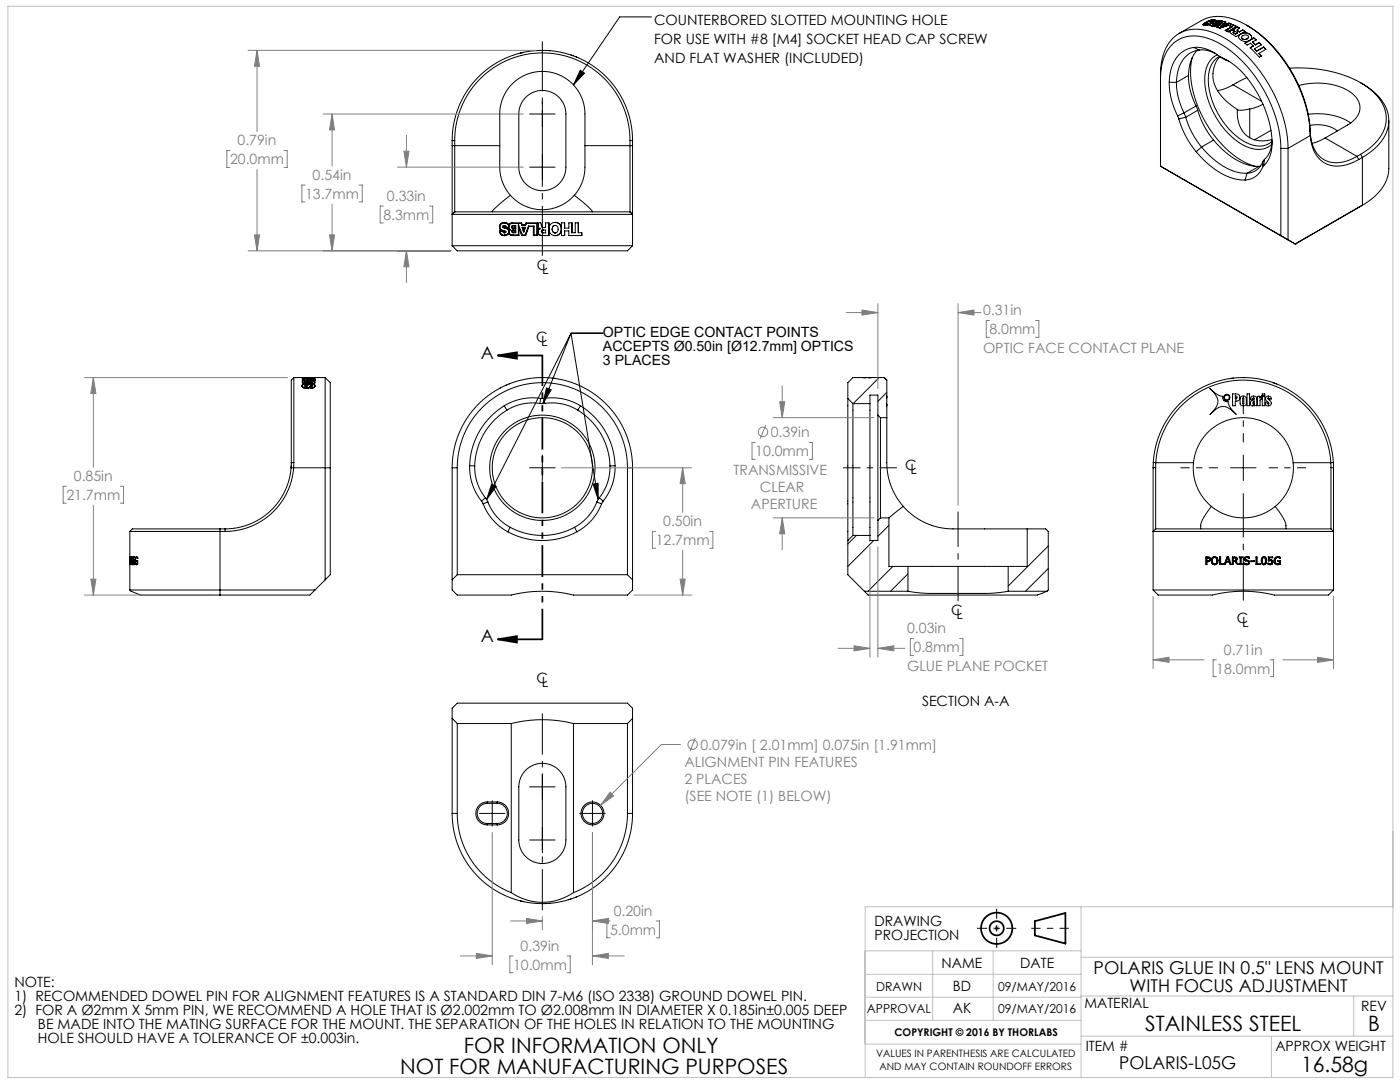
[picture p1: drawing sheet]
<svg xmlns="http://www.w3.org/2000/svg" width="279mm" height="216mm" viewBox="0 0 279 216" stroke-linecap="round" stroke-linejoin="round" font-family="sans-serif">
<g fill="none" stroke="#000" stroke-width=".35">
<path d="M99.4 70.9h8.8M99.4 70.9l3.8-.6v1.3zM99.4 127.6h8.8M99.4 127.6l3.8-.7v1.3zM206.5 183.8l6.1-1.6v6.1l-6.1-1.7z"/>
<circle cx="198.9" cy="185.2" r="1.41"/>
<circle cx="198.9" cy="185.2" r="3.1"/>
</g>
<g fill="none" stroke="#808080" stroke-width=".2">
<path d="M49.5 10h57.5M51.3 10l.5 3.2h-1zM51.3 10v16.3M45.9 30h-.6v3.4h.6M51.3 33.8v16.2M56.7 30h.6v3.4h-.6M60.9 36.9h-.7v3.4h.7M64.5 22.7h39.9M66.3 22.7v10.4M66.3 22.7l.5 3.2h-1zM71.7 36.9h.6v3.4h-.6M79.3 33.4h25.1"/>
<path d="M80.6 30.2h1l-.5 3.2zM81.1 27v6.4M49.5 50h40.5M50.8 46.9h1l-.5 3.1zM65.8 46.9h1l-.5 3.1zM66.3 40.7v9.3M76.5 41.1h-.6v3.4h.6M81.1 50l.5 3.2h-1zM81.1 50v6.4M85.7 41.1h.7v3.4h-.7M16.9 75.3h40.5M18.6 75.3l.5 3.2h-1z"/>
<path d="M18.6 75.3v17.9M156.1 77v6.3M168.9 62.4h6.3M172 61.9l3.2 .5-3.2 .5zM175.2 60.6v17M191.2 62.4l3.2-.5v1zM191.2 60.6v40.2M191.2 62.4h4.6M197.5 64h-.7v3.3h.7M206.7 64h.6v3.3h-.6M13.3 97h-.7v3.4h.7M24 97h.7v3.4h-.7"/>
<path d="M112 93.3h26M136.2 93.3l.5 3.2h-1zM136.2 93.3v8.9M150.7 88.3h-.6v3.4h.6M152.8 84.8l-1.1 2.7M154.3 83.3h20.1M155.6 80.2h1l-.5 3.1zM161.5 88.3h.6v3.4h-.6M16.9 118.7h25.7M18.1 115.6h1l-.5 3.1zM18.6 100.8v17.9M126.5 118.7h11.5"/>
<path d="M130.9 106h-.7v3.4h.7M135.7 115.6h1l-.5 3.1zM136.2 109.8v8.9M141.6 106h.7v3.4h-.7M154.3 103.3h20.1M156.1 103.3v6.4M156.1 103.3l.5 3.2h-1zM173.6 109.1v22M175.2 109.1v22M230.1 119v14.4M266.1 119v14.4M167.3 129.4h6.3"/>
<path d="M170.4 128.9l3.2 .5-3.2 .5zM175.2 129.4h5.4M175.2 129.4l3.2-.5v1zM182.3 127.4h-.6v3.4h.6M191.5 127.4h.7v3.4h-.7M230.1 131.7l3.2-.5v1zM230.1 131.7h10.2M242.7 131.7h-.6v3.3h.6M253.5 131.7h.7v3.3h-.7M256 131.7h10.1M263 131.2l3.1 .5-3.1 .5zM121.7 158.1l.8 .7-2.6 1.9z"/>
<path d="M135.8 148.6h-3.8l-12.1 12.1M138.8 147.2l-1.1 2.7M98.2 166.1v26.4M118.2 166.1v26.4M91.9 190.7h6.3M95.1 190.2l3.1 .5-3.1 .5zM101.9 183.8h6.3M102.4 190.7h-.6v3.4h.6M105.1 183.3l3.1 .5-3.1 .5zM108.2 182.9v2.6M113.2 190.7h.6v3.4h-.6M118.2 190.7h6.4"/>
<path d="M118.2 183.8h1.1M118.2 190.7l3.2-.5v1zM118.2 183.8l3.2-.5v1zM121.8 183.8h-.7v3.3h.7M131 183.8h.6v3.3h-.6M198.4 185.2h1M198.6 184.9l.7 .7M198.9 184.7v1M199.3 184.9l-.7 .7"/>
<circle cx="152.3" cy="86.2" r=".94"/>
<circle cx="138.2" cy="148.6" r=".94"/>
</g>
<path d="M243 93.3h-7.4M248.1 88.3v-7.5M253.2 93.3h7.5M205.8 185.2h7.5" fill="none" stroke="#000" stroke-width=".2" stroke-dasharray="15.2 1.3 1.3 1.3" stroke-dashoffset="13.4" stroke-linecap="butt"/>
<path d="M195 185.2h7.8M198.9 181.3v7.8" fill="none" stroke="#000" stroke-width=".2" stroke-dasharray="15.2 1.3 1.3 1.3" stroke-dashoffset="13.2" stroke-linecap="butt"/>
<g fill="none" stroke="#c0c0c0" stroke-width=".2">
<path d="M1.6 1.3h276.4v213.7h-276.4zM172.7 189.7h43M172.7 199h43M172.7 194.4h43M186.1 189.7v13.9M198.2 189.7v13.9M215.7 198.7h62.3M215.7 180.9v34.1M215.7 191h62.3M270.2 198.7v8.1M278 180.9h-105.3v34.1M172.7 203.6h43"/>
<path d="M172.7 208.3h43M215.7 206.8h62.3M253.7 206.8v8.2"/>
</g>
<g fill="none" stroke="#000" stroke-width=".2">
<path d="M104.5 10.5l-.7 .1M105 19.3a4.7 4.7 0 0 1 5.1-.9 4.7 4.7 0 0 1 2.8 4.3v10.7a4.7 4.7 0 0 1-4.7 4.6 4.7 4.7 0 0 1-4.7-4.6l.1-11.2 .4-1.6zM109.6 10.1h.1M113.9 11l.5 .1M115 11.4l.3 .1M115.8 14l.8 .6-2.2 2.3zM130 3.4h-6.3l-9.3 13.5M231.6 15.7a8.6 8.6 0 0 1 3.4-7.7 8.3 8.3 0 0 1 8.4 .7 26.5 26.5 0 0 1 12.2 20.9M233.4 16.4v1.4l.3 1.9 1.3 3.4M233.4 16.4h1.4M234.8 16.4l.1 1.8 .3 1.4 1.1 2.9M235.3 6.7l4.5-2.6a8.6 8.6 0 0 1 8.2 .5 27.7 27.7 0 0 1 12.5 16.2l.6 2.5 .4 2.9"/>
<path d="M237.2 15.1v1.3l.4 1.9 1.1 2.8M237.2 15.1l-2.4 1.3M237.9 11.5a18.7 18.7 0 0 0 3.2 13.7 17.8 17.8 0 0 0 9.3 8M238.2 9.5a8.7 8.7 0 0 1 5.6 2M238.2 9.5a5.8 5.8 0 0 0-4.7 5.5l-.1 1.4M238.2 9.5l1.1 .5M238.9 10.1a7.5 7.5 0 0 0-1.7 5M239.3 10a5.7 5.7 0 0 1 3.3 .7M239.3 10a5.4 5.4 0 0 0-4.4 5.1l-.1 1.3M240.2 4.9h.1M240.2 4.9l.3 .1M240.4 4.6l-.3 .3 .5 .1 .8-.1"/>
<path d="M240.4 4.6h.1M240.4 4.6l-.3 .4M240.5 5h.1M240.8 4.7h-.4l-.2 .2 .3 .1M240.8 4.7h.1M240.8 4.7l-.1 .1M240.8 4.5l.1 .1M240.9 4.7h.1M240.9 4.6l.3 .1-.5 .1 .1-.1M240.9 4.6h.1M240.9 4.3l-.2 .2 .2 .1h-.5M240.9 4.3h.1"/>
<path d="M240.9 4.6l.3 .1M241 4.3l-.3 .3M241.1 4.7h-.2M241.1 4.7h.1M241.4 4.9h.1M241.4 4.9l-.1 .1M241.4 4.3l.4 .2-.2 .2M241.4 4.3h.1M241.4 4.3v.1M241.4 5l.4 .1M241.5 4.3h.1M241.5 4.3l.2 .1"/>
<path d="M241.5 4.3h.3l-.1 .1M241.6 4.7v.1M241.6 4.8l-1.1 .2M241.7 4.4h.1M241.7 4.4h.4M241.7 4.7h.1M241.7 5.1l.8 .2M241.7 5.1h.1M241.8 5.1l.7 .2M241.8 4.6l-.2 .2M241.8 4.4l.1 .1-.2 .2M241.8 4.4h.1"/>
<path d="M241.8 4.4l.1 .1M241.8 4.2h.2l-.2 .1M241.8 4.2l-.4 .1M241.8 4.2h.1M241.8 4.2h.2M241.8 4.3h.1M241.8 4.3l-.1 .1M241.8 4.3l.4 .1M241.8 4.3l.4 .1-.1 .2-.6 .3 .2 .2M242 4.6l-.3 .1M242.1 4.8h.1M242.1 4.8l-.1 .1"/>
<path d="M242.1 4.6h.1M242.1 4.4h.1M242.1 4.4l-.1 .2M242.1 4.8l.1 .1M242.2 4.9h.2M242.2 4.9h.1M242.2 3.9l.3 .1 .1 .2M242.2 3.9l-1.3 .4M242.2 3.9v.1M242.2 4l-1.2 .3M242.2 4l.4 .1M242.4 4.9h.1"/>
<path d="M242.4 4.7l.4 .1-.4 .2-.4-.1 .1-.1M242.4 4.7l-.3 .1M242.4 4.7h.1M242.5 4.7l-.4 .1M242.5 4.7l.3 .1M242.5 5.3l1.5-.9-1 1M242.5 5.3h.1M242.5 4.1l-.1 .2M242.6 4.2h.1M242.6 4.4h.1M242.6 4.4l-.1 .1M242.6 4.5l.1 .1"/>
<path d="M242.6 4.8l-.3-.1-.1 .2M242.6 4.8l-.2 .1M242.7 4.5l.3 .1M242.7 4.5v.1M242.7 4.6h.3M243 10.9a5 5 0 0 0-2.6 5 16.2 16.2 0 0 0 8.2 13.3 4.5 4.5 0 0 0 5.2-.4M243 5.4l.5 .2M243 5.4h.1M243 4.3l.4 .1M243 4.3l-.4 .1M243 4.3h.1M243.1 4.3l-.5 .1"/>
<path d="M243.1 4.3l.3 .1M243.3 4.4h-.5l-.1 .1M243.3 4.4l-.3 .2M243.3 4.4h.1M243.3 4.1l1.3 .3-.1 .2M243.3 4.1l-.7 .1M243.3 4.1h.1M243.4 4.1l-.8 .1M243.4 4.1l1.2 .3M243.4 11.3a5.2 5.2 0 0 0-2.2 5.3 15.4 15.4 0 0 0 7.8 12 4.2 4.2 0 0 0 4.9-.4M243.4 4.4l-.4 .3-.5-.1 .1-.2M243.5 11.3a5.8 5.8 0 0 0 .5 8.1l1.1 1.1 1.8 1.3"/>
<path d="M243.6 4.7l-1.1 .6-1.1-.2v-.2M243.6 4.7l-.7 .7 .5 .2 1.8-.5 .6 .2M243.6 4.7h.1M243.6 4.7l-.7 .8M243.6 11.4l1.1 .6M243.6 5.2l.5-.4 .5 .1zM243.8 5.1v.1M243.8 11.5a16.7 16.7 0 0 1 7.8 8.4 17.6 17.6 0 0 1 2.1 10.5 5 5 0 0 1-1.5 2.7M243.8 11.5l.9 .5M243.9 4.4l-1.4 .9M244.1 4.8h.1M244.1 4.8l.4 .2"/>
<path d="M244.4 5l-.3-.1-.3 .2M244.4 5l-.6 .2M244.4 5l-.6 .1M244.5 4.6l.4 .1M244.5 4.6h.1M244.5 4.6l.4 .2M244.5 4.4l-1.4-.3-.7 .2 .1-.1a1.18 1.18 0 0 0-1.4 0l-.3 .3 .1 .1M244.5 4.4l-.2 .2 .5 .2 .4-.1 1.5 .6M244.5 4.4v.1M244.7 12l.7 .3M244.7 6.1l.4 .2M244.7 6.1h.1"/>
<path d="M244.9 4.7v.1M245.1 6.3h.1M245.2 5l.7 .4M245.2 5l.7 .3M245.2 5l-1.7 .6M245.3 4.6l1.6 .7M245.3 4.6l-.4 .1M245.3 4.6h.1M245.3 4.6l1.6 .8M245.3 4.6l-.4 .2M245.6 6.1h.1M245.6 6.1l-.2 .3"/>
<path d="M245.8 5.3l-1.3 .8 .6 .3 1.7-1M245.8 5.3v.1M245.9 5.3l-1.2 .8M246.1 16.9l-1.7 .8-1.4 .4M246.1 16.9l5.7 3.3M246.1 6.4h.1M246.1 6.4l.1 .2M246.2 6.6l.4 .2M246.2 6.6h.1M246.4 6l-.8 .1M246.4 6h.1M246.6 5.6l-.3 .2 .1 .2"/>
<path d="M246.6 5.6h.1M246.6 5.6l-.3 .3M246.6 6.8h.1M246.7 5.3v.1M246.7 5.4l-1.6 .9M246.8 5.4l-.2 .2M246.8 5.4h.1M246.9 6l.1 .2M246.9 5.3l.4 .3M246.9 5.3v.1M246.9 5.4l.4 .2M247 6.6a.57 .57 0 0 0-.9-.2l.1 .2"/>
<path d="M247 6.6l-.4 .2M247 6.1l.4 .2M247 6.2l.4 .2M247 6.1v.1M247.3 5.6l-.4 .3 .1 .2M247.4 6.3v.1M247.6 6.8h.1M247.6 6.8l-.4 .5M247.6 6.8a.66 .66 0 0 0-.4 .7 .66 .66 0 0 0 .6 .6 1.65 1.65 0 0 0 1.6 0M247.6 6.8a1.7 1.7 0 0 1 1.8 .1M247.6 6.8a1.69 1.69 0 0 1 1.8 .1M247.8 7.4v.1"/>
<path d="M247.8 7.5l.1 .2M247.9 7.7l.5 .2 .5-.2M247.9 7.7v-.1a.69 .69 0 0 1 .3-.6 .69 .69 0 0 1 .8 .1l.2 .3-.3 .3M247.9 7.7h.1M248 6l-.6 .4M248 6l.5 .3-1.8 1-.7-.4a.44 .44 0 0 1-.5-.3 .44 .44 0 0 1 .1-.5M248 6l-.6 .3M248 6h.1M248.5 8.6l.4 .4 .7-.4 .6 .6M248.8 5a27.4 27.4 0 0 1 12.7 20.8M248.8 15.5l-2.7 1.4M248.9 7.7h.1"/>
<path d="M249.2 7.4l-.3 .3M249.4 8.1l-.9 .5M249.4 8.1h.1M249.4 6.9l.3 .3 .1 .4M249.4 6.9a.67 .67 0 0 1 .4 .6 .67 .67 0 0 1-.4 .6M249.4 6.9h.1M250 8.4l.6 .5M250 8.4l.5 .5M250.2 9.2l-.7 .3 1.8 1.9 .4-.2-.5-.6M250.2 9.2h.1M250.2 7.6l.5 .4-.7 .4M250.2 7.6l.5 .4"/>
<path d="M250.2 7.6l-1.7 1M250.3 9.7l.5 .5M250.3 9.7h.1M250.6 8.9h-.1M251.2 10.6l.5 .6M251.3 8.5l.4 .4M251.3 8.5l-.8 .4M251.3 8.5l-.7 .4M251.3 8.5h.1M251.7 8.9l-1.4 .8M252.2 9.4l.4 .5M252.2 9.4l.4 .4-1.4 .8"/>
<path d="M252.2 9.4l-1.4 .8M252.2 9.4h.1M257.4 13.6a24.1 24.1 0 0 1 16.1 4.2 7.1 7.1 0 0 1 2.9 7.7 10 10 0 0 1-4.9 5.3M259.2 17.1a12.6 12.6 0 0 1 10.8 1.6 3.4 3.4 0 0 1-.4 5.9l-5.1 2.9M271.5 16.5a9.6 9.6 0 0 1 5.7 7.2 8.3 8.3 0 0 1-4.4 7.1l-.9 .6M90.2 29.1v13.6M90.2 28a18 18 0 0 1 18-18 18 18 0 0 1 18 18M90.2 28v1.1M90.2 29.1h9.5M90.2 28h.5M90.7 28v14.2M90.7 28a17.5 17.5 0 0 1 17.5-17.4 17.5 17.5 0 0 1 17.5 17.4"/>
<path d="M99.7 29.1v2.4a9.6 9.6 0 0 0 2.2 7.5M99.7 29.1v-6.4a8.5 8.5 0 0 1 8.5-8.5 8.5 8.5 0 0 1 8.5 8.5v6.4M101.9 39l-2.8 2.2-.7 .8-.1 .3M101.9 39a8.5 8.5 0 0 0 12.7 0M105.7 22.7h5.1M105.7 33.4h5.1M108.2 20.2v5.1M108.2 30.8v5.1M114.6 39a14.5 14.5 0 0 1 3.6 3.3M116.7 29.1v2.4a9.6 9.6 0 0 1-2.1 7.5M116.7 29.1h9.5M125.7 28v14.2"/>
<path d="M125.7 28h.5M126.2 29.1v13.6M126.2 28v1.1M231.6 33.2h.1M231.6 33.2l26.9 15.5M235 23.1l.2 .6M235.2 23.7l1.4 3.5 2.1 3.1M236.3 22.5l.3 .9M236.3 22.5l-1.3 .6M236.6 23.4l1.2 2.9 2 3M236.6 23.4l-1.4 .3M238.7 21.1l.3 .9"/>
<path d="M238.7 21.1l-2.4 1.4M238.7 30.3a14.3 14.3 0 0 0 9 5.6h.8M239 22l1.2 2.9 2 3M239 22l-2.4 1.4M239.8 29.3a12.8 12.8 0 0 0 8.7 5.3h.4M239.8 29.3l-1.1 1M242.1 39.2l8.8 5.1M242.2 27.9a12.8 12.8 0 0 0 8.7 5.3h.4M242.2 27.9l-2.4 1.4M246.9 21.8a5.4 5.4 0 0 0 3.8 6.2 6.4 6.4 0 0 0 3.1-.2M248.9 34.6l-.4 1.3M249.4 21.8a3.9 3.9 0 0 1-2.5 0"/>
<path d="M249.4 21.8v5.7M251.3 33.2l-2.4 1.4M251.5 33.2h-.2M252 33.4a3.9 3.9 0 0 1-3.5 2.5M252 32.3a3.5 3.5 0 0 1-3.1 2.3M252 32.3v1.1M252.1 20.8l-1.2 .5-1.5 .5M252.2 33.1l-.2 .3M252.4 31.8l-.4 .5M252.4 31.8l-.2 1.3M253.7 26l-3.3 1.9M253.9 28.1a5.1 5.1 0 0 1-1.5 3.7"/>
<path d="M255.6 29.6h1.5M255.6 29.6v17.4M257.1 29.6a28.1 28.1 0 0 0-12.8-22 9.1 9.1 0 0 0-9-.9 8.7 8.7 0 0 0-3.7 7.7v18.8M257.1 29.6v18.3M261.1 22.8a12.5 12.5 0 0 1 8.5 1.7M261.4 25a6.8 6.8 0 0 1 5.5 1.1M261.5 26.2v.8M261.5 25.8v.4M261.5 25.8v.8M261.5 26.6a5.8 5.8 0 0 0 3.6 5.6 7.2 7.2 0 0 0 5.7-1M261.5 26.6v.4M261.5 27a6 6 0 0 0 3.9 5.9 7.5 7.5 0 0 0 5.8-1.1"/>
<path d="M261.5 27l-4.4 2.6M264.5 27.5l-2.6 1.1M264.5 27.5l6.3 3.7M270.8 31.2l.4 .6M271.5 30.8l-.7 .4M271.5 30.8l.4 .6M271.9 31.4l-.7 .4M271.9 31.4v9.6M277.2 24.1v9.5a8.7 8.7 0 0 1-4.8 7.1l-.5 .3M90.2 49h36M90.2 42.7l.1 .1M90.2 49l1.1 1h33.9l1-1"/>
<path d="M90.2 42.7v6.3M90.3 42.8h35.9M90.7 42.2l.1 .1M90.8 42.3h34.9M90.8 42.3l-.5 .5M99.7 45.3a.75 .75 0 0 0 .6 .8M99.7 45.3h.1M99.7 45.3l.1 .5 .6 .3M99.7 46.1l.1 .4a.8 .8 0 0 0 .9 .5M99.7 46.1h.6M99.7 46.1l.1 .3a.78 .78 0 0 0 .9 .6M100.3 45.2h.1"/>
<path d="M100.3 45.2l.6 .4M100.3 45.2a.41 .41 0 0 1 .5-.2 .41 .41 0 0 1 .3 .4h.1a.42 .42 0 0 1 .6 .4h.1a.58 .58 0 0 0-.2 .8 .58 .58 0 0 0 .7 .3M100.4 46.2h-.5a.65 .65 0 0 0 .8 .7M100.4 46.2h.1M100.5 45.1l.3 .1 .2 .3-.5-.2zM100.5 46.1l.4 .2M100.5 46.1h.1M100.5 46.1l.2 .2M100.6 45.1h.1M100.6 45.1h.2M100.6 44.4l.7 .1 .3 .4M100.6 44.4a.89 .89 0 0 0-.9 .9"/>
<path d="M100.6 44.4h-.3a.85 .85 0 0 0-.6 .9M100.7 46.9h.1M100.7 44.5a.74 .74 0 0 0-.9 .6 .74 .74 0 0 0 .6 .9l.6 .3a.3 .3 0 0 1-.3 .2 .3 .3 0 0 1-.3-.3M100.7 44.5h.1M100.7 46.3h.1M100.7 44.5a.85 .85 0 0 1 .9 .7 .88 .88 0 0 1 1.2-.6h1.2M100.7 45.1h.1M100.8 45.1l.2 .4M100.9 46.3h-.2M100.9 46.3h.1M100.9 45.6h.1M100.9 45.6l.4 .2 .2 .4"/>
<path d="M101 45.5a.67 .67 0 0 1 .6 .6M101 45.5h.5M101.5 45.5l.2 .4M101.5 46.2h.1M101.5 46.2a.75 .75 0 0 1-.8 .7M101.6 46.5l-.4 .4-.5 .1M101.6 46.5h.1M101.6 44.9h.1M101.6 46.5l.3 .4 .6 .1M101.6 46.1h.1M101.7 45.9h.1M101.7 45.9l-.1 .2"/>
<path d="M102.1 45.3h.1M102.2 45.1l.7-.1v.6a.51 .51 0 0 1-.5 0 .51 .51 0 0 1-.2-.5zM102.2 46.2h.1M102.2 46l.7-.1v.5a.46 .46 0 0 1-.5 0 .46 .46 0 0 1-.2-.4zM102.3 44.5h1.8l.1 .3h.6M102.3 44.5l-.4 .1-.3 .3M102.4 46.9h.1M102.4 46.9h1.1M102.8 46a.27 .27 0 0 0-.3 0 .27 .27 0 0 0-.1 .3h.4M102.8 46.3h.1M102.8 46v.3M102.8 46h.1"/>
<path d="M102.8 45.1a.37 .37 0 0 0-.4 0 .37 .37 0 0 0-.2 .4h.6M102.8 45.1h.1M102.8 45.5h.1M102.8 45.1v.4M103.5 46.9v-2.2l.7 2.2h.6M103.5 46.9h.1M103.6 45.4v1.6h-.2a1.91 1.91 0 0 1-1.8-.4v-.1M103.6 45.4h.1M104 44.6l.2 .4h.7l.2-.4h2.1M104 44.6h.1M104.2 45.4h.7l-.3 .9zM104.5 46h.1"/>
<path d="M104.7 45.5h-.3l.1 .5M104.7 45.5h.1M104.7 45.5l-.2 .5M104.8 46.9h.1M104.8 44.8l.2-.3h3a.61 .61 0 0 0 .4 .9M104.8 44.8h.1M105.5 45.1h1.1v1.8h.6M105.5 45.1l-.7 1.8M106.5 45.2h-.9l-.7 1.8h-.8l-.5-1.6M106.5 45.2h.1M107.2 46.9h.1M107.2 44.6h.1"/>
<path d="M107.2 44.6v2.3M107.3 44.6v2.4h-.8v-1.8M107.3 44.6l.1 .4M107.3 44.6h.1M107.4 46.3h.1M107.4 46.3a.75 .75 0 0 0 .8 .7M107.4 45l.1 .5 .3 .1M107.4 45h.1M107.8 45.6l-.3 .3-.1 .4M107.8 45.6h.1M108.2 46.5h.1M108.3 45.9h.6v.6h-.5"/>
<path d="M108.3 45.9a.29 .29 0 0 0-.3 .3 .29 .29 0 0 0 .4 .3M108.3 45.9h.1M108.4 46.5h.1M108.4 45.4h.1M108.4 45.4h.5v-.9h.6v2.5h-1.2a.8 .8 0 0 1-.9-.7M109.5 45.7h.1M109.6 45.7a1.21 1.21 0 0 0 1.2 1.3M110.2 45.7a.64 .64 0 0 0 .6 .8M110.2 45.7h.1M110.8 44.4a1.21 1.21 0 0 1 1.2 1.3M110.8 44.4h.1M110.8 44.4a1.23 1.23 0 0 0-1.2 1.3"/>
<path d="M110.8 45a.64 .64 0 0 0-.6 .7M110.8 45h.1M110.8 46.5h.1M110.8 47h.1M110.8 45a.78 .78 0 0 1 .6 .7 .78 .78 0 0 1-.6 .8M112 45.7a1.21 1.21 0 0 1-1.2 1.3M112 45.7h.1M112.7 45.5v-1h-.7v2.5h.7v-.9M112.7 45.5h.1M112.7 46.1h.1M112.7 46.1h.8v.9h2.6v-.6h-.7M112.7 45.5h.8v-1h.7l-.1 1.9"/>
<path d="M114.1 46.4h.1M115.4 46.4v-1.9h-.6v1.9h-.6M115.4 46.4h.1M125.7 42.3l.5 .5M125.7 42.2v.1M125.7 42.2l.5 .5M126.2 42.7v.1M126.2 42.7v6.3M258.5 48.7h.1M271.9 41l-13.4 7.7M58.6 75.3v17M58.6 75.3l-.5 .5v16.5"/>
<path d="M58.6 75.3h2.6M60.3 75.4v.2l.4 .1v.1M60.3 75.8l.1 .6 .3 .2M60.4 77l.2 .4 .6 .1M60.4 77l.2 .3 .6 .1M60.4 75.4h2.5h-1.9v.2l1.9 .1M60.4 75.4h-.1M60.4 76.3l.2 .2 .3 .1M60.4 76.3l.2 .2 .4 .1-.5 .2-.1 .2M60.4 76.3h.1M60.4 75.4v.2M60.4 75.6l.4 .1"/>
<path d="M60.4 75.6h.1M60.7 75.8h-.4M60.7 76.6a.43 .43 0 0 0-.4 .5 .43 .43 0 0 0 .5 .4h.7l.4-.3v.3l.4-.1a.43 .43 0 0 0 .6-.3 .43 .43 0 0 0-.5-.5M60.7 76.6h.1M60.7 75.3l-.4 .1M60.7 75.3v.1M60.8 75.7v.1h-.4v.5M60.8 76.1h.7v.2l-.6 .1zM60.8 76.2h.7M61 76.3l.2 .1M61 76.2v.1M61 77l.1 .1"/>
<path d="M61.1 75.4v.1M61.1 75.5v.1M61.1 77.1h.1M61.2 76.4h.1M61.2 77.4v.1M61.2 75.7h.9l-.9 .1zM61.2 76.8l-.3 .2M61.3 75.3h-.6M61.3 76h1.6a.43 .43 0 0 1-.5 .6M61.3 76h.1M61.3 76.9l-.2 .2M61.3 76.9h-.3l.1 .2"/>
<path d="M61.3 76.9h.1M61.3 75.7h.6M61.4 76.8l-.1 .1M61.4 76.8v.1M61.4 76.3l-.2 .1M61.4 76.2v.1M61.5 75.3l-1.1 .1M61.5 75.3h.1M61.7 76.5l-.5 .1v.2M61.7 76.5l.5 .1M61.7 76.5h.1M61.7 76.1h.6v.2l-.5 .1z"/>
<path d="M61.7 76.2h.6M61.8 75.3v.1M61.8 75.3h.3M61.8 75.3h.5M61.8 77.2l-.6 .3M61.8 77.1l-.6 .3M61.8 77.1v.1M61.9 76.3l.1 .1M61.9 76.2v.1M61.9 75.7h.1M61.9 76.6l-.5 .3M61.9 76.6h-.6v.3"/>
<path d="M61.9 76.6l-.5 .2M61.9 76.6h.1M62 77.1h.1M62 76.4h.1M62 77.1v.3M62 77.4h.1M62.1 77.1h-.1M62.1 77.1h.1M62.1 75.3v.1M62.1 76.9l.2 .1M62.1 76.9l-.3 .3M62.1 76.9l-.3 .2"/>
<path d="M62.1 76.9h.1M62.1 75.7h.1M62.2 76.6h.1M62.2 77l-.1 .1M62.2 77l-.1-.1-.1 .2M62.2 76.3l-.2 .1M62.2 76.2v.1M62.3 75.3h-.2M62.3 77l-.3 .1M62.3 75.3v.1M62.4 76.6l.4 .2 .1 .2M62.4 76.6h.1"/>
<path d="M62.7 76.3l-.1 .3h-.4M62.7 75.4h.1M62.7 75.7v.1M62.7 76a.44 .44 0 0 1-.4 .6h-.1M62.7 75.8h.1M62.7 75.8l-2.1 .2h2.3M62.7 76.3h.1M62.8 77l-.2 .3-.6 .1M62.8 77a.88 .88 0 0 0-1.6 .1l-.3-.1M62.9 75.7v.1l-1.6 .2M64.9 75.3h-3.4M64.9 75.3v40.4"/>
<path d="M64.9 75.3l1 1.1v16.9M99.9 77.4h-.1M101 76.8v.1M101.7 76.6h-.1M107.9 79.5h.7M107.9 79.5a10.8 10.8 0 0 0-7.3 1.5M107.9 79.5l-.1 1M108.4 75.3h-.4M108.6 79.5a10.8 10.8 0 0 1 7.2 1.5M108.6 79.5l.1 1M109.1 77.4l.9 .4-1.6 2.7zM110.2 75.4l.6 .1"/>
<path d="M114 66.5l-16.9 33.2M114 66.5h6.3M114 66.5l5.4 33.1M114 66.5l-5.6 14M169.2 79.5l1 1M169.2 79.5v28.4M172.3 75.3h.5M172.3 75.3l.5 .1M172.3 75.3h-2.1l-1 1.1v3.1M172.8 75.3h.5M173.3 75.3h.6M173.6 75.3l-.3 .1"/>
<path d="M173.6 75.3h.1M173.6 75.3v.1M173.6 75.3l.3 .1M173.9 75.3h2.6l.5 .5v7.5M175.5 75.3l-5.2 5.2M177 79h.1M177 79.4h.1M177 78.3l-1.8 1.8M177 79v.4M241.5 77.5a4.4 4.4 0 0 0 2.5 1.6 .85 .85 0 0 0 1.1 1 4 4 0 0 0 1.6 2.6 3.7 3.7 0 0 0-2.9-1.6l-.9 .4-1.4 1.2a3.7 3.7 0 0 0 1.5-2.9l-.3-.9zM246 78.6h.6a.72 .72 0 0 1 .8 .7 .72 .72 0 0 1-.9 .7v1h-.5zM246.2 75.4l-.6 .1"/>
<path d="M246.5 79a.3 .3 0 0 1 .4 .3 .3 .3 0 0 1-.4 .3zM247.6 79.2a.66 .66 0 0 1 1.1 .4v.9a.63 .63 0 0 1-.6 .5 .63 .63 0 0 1-.6-.5v-1zM248 79.4l.2 .1v1l-.1 .1-.1-.1zM248 75.3h.3M248.9 78.6h.5v2.4h-.5zM249.7 79.2a.64 .64 0 0 1 .7-.2 .64 .64 0 0 1 .4 .6v1.4h-.5v-.2a.47 .47 0 0 1-.6 .1 .47 .47 0 0 1-.1-.6l.2-.4a.41 .41 0 0 0 .5-.5h-.2v.3h-.5zM251 79.1h.4v.3l.4-.4v.6l-.3 .2v1.2h-.5zM251.4 79.4h.1M251.9 79.1h.5v1.9h-.5zM251.9 78.6h.5v.3h-.5zM252.8 79.1a.56 .56 0 0 1 .6 0 .56 .56 0 0 1 .3 .5h-.5l-.1-.2a.23 .23 0 0 0-.1 .3 .23 .23 0 0 0 .3 .1 .61 .61 0 0 1 .5 .7 .61 .61 0 0 1-.7 .5 .61 .61 0 0 1-.6-.6h.5l.2 .2a.3 .3 0 0 0 0-.3 .3 .3 0 0 0-.3-.2l-.3-.4zM254 76.3l.8 .3"/>
<path d="M254 76.3l.1 .1M58.1 93.3a13.2 13.2 0 0 1-13.2 12.2M58.1 93.3h.5M58.1 93v.4M58.1 92.3v1M58.6 93.3a13.7 13.7 0 0 1-13.7 12.7M58.6 93.3h7.3M58.6 92.3v1M58.6 92.3h-.5M65.9 93.3v21.4l-4.1 4h-17.9M90.2 93.3a18 18 0 0 1 18-18 18 18 0 0 1 18 18M90.2 93.3v24.4l1.1 1h10.7a25.7 25.7 0 0 1 12.4 0h10.8l1-1v-24.4"/>
<path d="M90.2 93.3h1.1M91.3 93.3a17 17 0 0 1 16.9-16.9 17 17 0 0 1 17 16.9M91.3 93.3v21.4M93.7 92.9a10.8 10.8 0 0 0 2.4 7.1M93.7 92.9l1 .1M94.7 93a9.8 9.8 0 0 0 2.2 6.3M96.1 100l.3 .5M96.9 99.3l.5 .9M96.9 99.3l-.8 .7M98.1 96.6l.9 .5-1.9 2.6zM100.6 81a14.5 14.5 0 0 0-6.9 11.9M100.6 81l.6 .8"/>
<path d="M101.2 81.8a13.5 13.5 0 0 0-6.5 11.2M105.7 93.3h5.1M107.8 80.5h.9M107.8 80.5a9.8 9.8 0 0 0-6.6 1.3M108.2 90.8v5.1M108.7 80.5a9.8 9.8 0 0 1 6.6 1.3M115.3 81.8a13.5 13.5 0 0 1 6.4 11.2M115.8 81a14.5 14.5 0 0 1 6.9 11.9M115.8 81l-.5 .8M118.4 96.6l1-.2v3.2zM119.6 99.3l-.5 .9M119.6 99.3l.8 .7"/>
<path d="M120.4 100l-.3 .5M121.7 93a9.8 9.8 0 0 1-2.1 6.3M122.7 92.9a10.8 10.8 0 0 1-2.3 7.1M122.7 92.9l-1 .1M125.2 93.3v21.4M125.2 93.3h1M170.2 80.5v26.3M170.2 80.5h3.4M173.6 80.5v26.3M173.6 80.5v-1.7h1.6v4M175.2 82.8v21M175.2 82.8l.5 .5"/>
<path d="M175.7 83.3v20M175.7 83.3h1.3M177 80.6h.1M177 81h.1M177 83.3v5.4a32.5 32.5 0 0 0 .4 7.1 13.2 13.2 0 0 0 2.9 5.2M177 80.7v.3M230.1 93.3v12.7M230.2 92.3l-.1 1M230.2 92.3a18 18 0 0 1 17.9-17 18 18 0 0 1 18 17M230.2 92.3h.5M230.6 93.3v12.2M230.6 93.3h-.5"/>
<path d="M230.7 92.3l-.1 1M230.7 92.3a17.5 17.5 0 0 1 17.4-16.5 17.5 17.5 0 0 1 17.5 16.5M230.7 92.3h7.5M238.2 92.3a10 10 0 0 0 3.6 8.7M238.2 92.3a10 10 0 0 1 9.9-9 10 10 0 0 1 10 9M245.6 93.3h5.1M248.1 90.8v5.1M250.1 80.2l.2-.2-.1 .7zM250.3 80.8h.1M258.1 92.3a10 10 0 0 1-3.6 8.7M258.1 92.3h7.5M265.6 92.3v1"/>
<path d="M265.6 93.3v12.2M265.6 93.3h.5M266.1 92.3v1M266.1 92.3h-.5M266.1 93.3v12.7M25.9 117.7a6.2 6.2 0 0 0 4.5 1h13.5M25.9 117.7h37M25.9 106h19M25.9 106v11.7M25.9 111.5v.4M25.9 112.3v.2M25.9 112.3h.1"/>
<path d="M25.9 112.6v.1zM25.9 111.5v1M25.9 111.9v.1M25.9 112.5h.1M25.9 111.3v.2M25.9 111.3v.1M25.9 111.3h.1M25.9 112v.5M25.9 112h.1M25.9 112.5v.1M25.9 112.6h.1M25.9 111.8v.1"/>
<path d="M25.9 111.1v.2M25.9 111.4h.1M25.9 111.4v-.3v.4M26 111.9v.2zM26.1 111.1h.1M26.1 111.1v1.5h.1v-.1h-.1M26.3 111.9l.1 .8M26.3 111.9h.1M26.3 111.9l.1 .6M26.4 111.3l-.1 .6M26.4 111.3v.1M26.4 112.7h.1"/>
<path d="M26.4 111.3h.1M26.4 112.5h.1M26.4 111.3l.1 .1M26.4 111.4l.1 .5M26.4 111.4h.1M26.4 112.3h.1M26.5 111.9l-.1 .4M26.5 111.9h.1M26.5 112.3l-.1 .2M26.5 111.4v.5M26.5 111.9v.4M26.5 111.9l-.1-.8-.1 .8"/>
<path d="M26.5 111.9l-.1 .8M26.6 112.4h.1M26.6 112.6l.1 .1M26.6 112.4v.2M26.6 112.6h.1M26.6 112.4l.1 .1M26.6 111.1v.8M26.7 111.7v-.4h.2v-.2h-.3l.1 .8M26.7 111.7h.1M26.7 111.9h.1M26.7 111.7l.2 .5-.2 .5M26.7 112.5h.1"/>
<path d="M26.8 111.9v.3M26.8 111.9h.1M26.8 112.4l-.1 .1M26.8 112.4h.1M26.8 112.2v.2M26.8 112.2h.1M27 111.9l.1 .6M27 111.9h.1M27.1 112.5l.2 .2M27.1 112.5h.1M27.3 111.3l-.2 .6 .2 .6M27.3 111.3h.1"/>
<path d="M27.3 111.1l.2 .1v.2M27.3 111.1l-.2 .2-.1 .6M27.3 111.9v.1M27.4 111.3l.1 .1M27.4 112h-.1v-.1h.2v.6l-.2 .2M27.4 112.4l-.1 .1M27.4 112v.4M27.4 112.4h.1M27.5 111.4h.1M43.9 105.5h-17.5l-.5 .5M43.9 105.5h1M43.9 105.5v13.2"/>
<path d="M44.9 105.5v.5M91.3 114.7l-1.1 1M91.3 114.7h33.9M96.4 100.5a10.8 10.8 0 0 0 4.9 5.6M97.4 100.2a9.8 9.8 0 0 0 4.4 5M97.4 100.2l-1 .3M101.3 106.1a14.5 14.5 0 0 0 13.8 0M101.8 105.2a13.5 13.5 0 0 0 12.9 0M101.8 105.2l-.5 .9M114.7 105.2l.4 .9M119.1 100.2a9.8 9.8 0 0 1-4.4 5M119.1 100.2l1 .3"/>
<path d="M120.1 100.5a10.8 10.8 0 0 1-5 5.6M125.2 114.7l1 1M169.2 107.9v6.8l3.3 3.3M170.2 106.8l-1 1.1M170.2 106.8h3.4M170.9 106.8l-1.7 1.7M172.5 118l.8 .7h33.7l1.9-.7M172.5 118h8.7M174.4 107.8l-5.2 5.2M175.2 103.8v4h-1.6v-1M175.7 103.3l-.5 .5M175.7 103.3h1.7"/>
<path d="M177.4 104.8l-2.2 2.2M177.4 103.3v9.7h3.8M178.2 113l-5 5M180.3 101a13.2 13.2 0 0 0 9.9 4.5h14.8M180.3 101l-2.9 2.3M181.2 114.5l-3.5 3.5M181.2 118l2.5 .3 2.2 .1h11.2l4.1-.4M181.2 113h20M181.2 113v5M201.2 118h7.7M201.2 113v5M205 105.5h3.7l.5 .5v11.7l-.3 .3"/>
<path d="M205 105.5v7.5h-3.8M209.2 108.9l-8 8M209.2 113.4l-4.5 4.6M230.1 117.7l1 1h8.5a15.7 15.7 0 0 0 5-.5 25.7 25.7 0 0 1 9.7 .5h10.8l1-1M230.1 117.7h36M230.1 106h36M230.1 106v11.7M230.6 105.5h35M230.6 105.5l-.5 .5M240.7 111.1a.53 .53 0 0 1 .8 .3 .53 .53 0 0 1-.4 .7h-.2v.5h-.2zM241 111.9h.1M241.1 111.3l.2 .1"/>
<path d="M241.1 111.3h-.2v.6h.1M241.3 111.4l.1 .2M241.3 111.4h.1M241.3 111.8h.1M241.3 111.8l-.3 .1M241.4 111.6l-.1 .2M241.4 111.6h.1M241.8 101l-1.1 1.5a3.8 3.8 0 0 0-1.1 3M241.8 101a10 10 0 0 0 12.7 0M241.8 111.9l.1 .6M241.8 111.9h.1M241.9 112.5h.1"/>
<path d="M241.9 111.3a.73 .73 0 0 1 1.2 .6 .73 .73 0 0 1-1.2 .6M241.9 111.3l-.1 .6M241.9 111.3h.1M242 111.3l-.2 .6M242.4 112.5h.1M242.4 111.3l.4 .1 .1 .5M242.4 111.3h.1M242.4 111.3a.65 .65 0 0 0-.4 .6 .65 .65 0 0 0 .4 .6M242.9 111.9l-.1 .4-.4 .2M242.9 111.9h.1M243.4 111.1h.2v1.4h.7v.1h-.9zM244.9 111.1h.3l.5 1.5h-.2l-.1-.4h-.7l-.1 .4h-.2z"/>
<path d="M245 111.3l-.2 .7h.5M245 111.3h.1M245 111.3l.3 .7M245.3 112h.1M245.4 112.2h.1M246 111.1a.78 .78 0 0 1 .9 .4l-.3 .5 .6 .6h-.2l-.5-.6h-.4v.6h-.1zM246.4 111.3h-.3v.6h.2M246.4 111.3h.1M246.4 111.3h.2M246.5 112h.1M246.6 111.3h.1M246.6 111.3l.1 .3"/>
<path d="M246.6 111.8l-.3 .1M246.6 111.8h.1M246.7 111.6h.1M246.7 111.6l-.1 .2M247.5 111.3h-.2v-.2h.6v.2h-.2v1.2h.2v.1h-.6v-.1h.2M247.5 111.3v1.2M247.5 111.3h.1M247.5 112.5h.1M248.2 112.3h.1M248.2 112.3a.43 .43 0 0 0 .6 .4M248.2 112.3l.6 .2M248.4 111.5h.1"/>
<path d="M248.4 111.5l.2 .2M248.6 111.7h.1M248.6 111.7l.4 .1M248.8 112.7h.1M248.8 112.5h.1M248.8 111.3h.1M248.8 111.3l-.4 .2M248.8 111.3l.5 .1M248.8 111.1h.1M248.8 111.1l.5 .1M248.8 111.1a.48 .48 0 0 0-.6 .5 .48 .48 0 0 0 .6 .4 .28 .28 0 0 1 .4 .3 .28 .28 0 0 1-.4 .2M249 111.8h.1"/>
<path d="M249 111.8l.3 .1 .1 .3M249.2 112.5l-.4 .2M249.2 112.5h.1M249.3 111.4h.1M249.3 111.2v.2M249.3 111.2h.1M249.4 112.2h.1M249.4 112.2l-.2 .3M249.6 111.9h.7v.2h-.7zM250.6 111.1h.2v1.4h.8v.1h-1zM250.8 112.5h.1M251.9 111.9l.1 .4"/>
<path d="M251.9 111.9h.1M252 112.3l.2 .2M252 112.3h.1M252 111.4l-.1 .5M252 111.4h.1M252.2 111.3l-.2 .1M252.2 111.1h.1M252.2 112.7h.1M252.2 111.3h.1M252.2 112.5h.1M252.2 111.1l.4 .2 .1 .6M252.2 111.1a.88 .88 0 0 0-.5 .8 .88 .88 0 0 0 .5 .8"/>
<path d="M252.2 111.3a.78 .78 0 0 1 0 1.2M252.7 111.9h.1M252.7 111.9l-.1 .6-.4 .2M253.1 112.4h.1M253.1 112.4v.2l.4 .1M253.1 112.4l.4 .1M253.3 111.3v.4M253.3 111.3h.1M253.3 111.7h.1M253.3 111.3h.7v-.2h-.9v.8h.3M253.4 111.9h.1M253.4 111.9a.32 .32 0 0 1 .4 .3 .32 .32 0 0 1-.3 .3"/>
<path d="M253.5 111.7l.3 .1M253.5 111.7h.1M253.5 112.5h.1M253.5 111.7h-.2M253.5 112.7h.1M253.8 111.8l.2 .4M253.8 111.8h.1M253.9 112.5l-.4 .2M253.9 112.5h.1M254 112.2h.1M254 112.2l-.1 .3M254.4 111.9l.2 .4 .4 .2"/>
<path d="M254.4 111.9h.1M254.5 111.9l.1 .4 .4 .2M254.5 101l1.2 1.8a3.6 3.6 0 0 1 .9 2.7M255 111.3h.1M255 111.3l-.4 .1-.1 .5M255 111.3l.5 .1M255 112.5l.3-.1v-.4h-.3v-.1h.5v.6M255.5 111.4h.1M255.5 111.2v.2M255.5 112.5h.1M255.5 111.2h.1M255.5 111.2a.8 .8 0 0 0-1.3 .7 .8 .8 0 0 0 1.3 .6"/>
<path d="M265.6 105.5l.5 .5M266.1 106v11.7M90.2 143.4l1.1 1M91.3 144.4v17.9M91.3 144.4h10.7M98.2 159.8v5M102 144.4a25.7 25.7 0 0 1 12.4 0M102 144.4v33.7M104.9 153.7a4.7 4.7 0 0 1 5.1-1 4.7 4.7 0 0 1 2.9 4.3v10.6a4.7 4.7 0 0 1-4.7 4.7 4.7 4.7 0 0 1-4.7-4.7l.1-11.1 .4-1.5zM105.7 157h5.1M108.2 154.5v5M114.4 144.4v33.7"/>
<path d="M114.4 144.4h10.8M118.2 159.8v5M125.2 144.4v17.9M126.2 143.4l-1 1M90.2 162.3a18 18 0 0 0 18 18 18 18 0 0 0 18-18M90.2 162.3v-21l1.1-1h33.9l1 1v21M90.2 162.3h1.1M91.3 162.3a17 17 0 0 0 10.7 15.8M95.7 162.3h5.1M97.2 160a2.29 2.29 0 0 0-2.2 2.3 2.29 2.29 0 0 0 2.2 2.3M97.2 160.3a2.01 2.01 0 0 0-2 2 2.01 2.01 0 0 0 2 2M97.2 164.6h2"/>
<path d="M97.2 160h2M97.2 160v.3M97.2 164.3v.3M97.2 164.3h2M97.2 160.3h2M99.2 160a2.29 2.29 0 0 1 2.3 2.3 2.29 2.29 0 0 1-2.3 2.3M99.2 160.3a2.01 2.01 0 0 1 2 2 2.01 2.01 0 0 1-2 2M99.2 160v.3M99.2 164.3v.3M102 178.1a10.9 10.9 0 0 0 12.4 0M103.8 179.8l.7 .1M105.7 167.6h5.1"/>
<path d="M108.2 165.1v5M113.9 179.4l-.4 .1M115 179h.1M115.7 162.3h5.1M125.2 162.3a17 17 0 0 1-10.8 15.8M125.2 162.3h1M109.7 180.2l-.1 .1"/>
<circle cx="244.8" cy="79.3" r=".5"/>
<circle cx="244.8" cy="79.3" r=".62"/>
<circle cx="108.2" cy="93.3" r="10.5"/>
<circle cx="108.2" cy="93.3" r="10"/>
<circle cx="118.2" cy="162.3" r="2.29"/>
<circle cx="118.2" cy="162.3" r="2.01"/>
</g>
<path d="M108.2 142.4v39.2" fill="none" stroke="#000" stroke-width=".2" stroke-dasharray="15.2 1.3 1.3 1.3" stroke-dashoffset="7" stroke-linecap="butt"/>
<path d="M108.2 51v-42.7" fill="none" stroke="#000" stroke-width=".2" stroke-dasharray="15.2 1.3 1.3 1.3" stroke-dashoffset="5.3" stroke-linecap="butt"/>
<path d="M191.2 120v-17.9" fill="none" stroke="#000" stroke-width=".2" stroke-dasharray="15.2 1.3 1.3 1.3" stroke-dashoffset="8.2" stroke-linecap="butt"/>
<path d="M179 93.3h-10.7" fill="none" stroke="#000" stroke-width=".2" stroke-dasharray="15.2 1.3 1.3 1.3" stroke-dashoffset="11.8" stroke-linecap="butt"/>
<path d="M248.1 98.4v21.4" fill="none" stroke="#000" stroke-width=".2" stroke-dasharray="15.2 1.3 1.3 1.3" stroke-dashoffset="6.4" stroke-linecap="butt"/>
<path d="M108.2 70.9v56.7" fill="none" stroke="#000" stroke-width=".35" stroke-dasharray="6.3 1.3 1.3 1.3 1.3 1.3" stroke-dashoffset=".3" stroke-linecap="butt"/>
<g fill="#000">
<path d="M99.4 70.9l3.8-.6v1.3zM99.4 127.6l3.8-.7v1.3z"/>
<path d="M98.1 96.6l.9 .5-1.9 2.6zM118.4 96.6l1-.2v3.2zM109.1 77.4l.9 .4-1.6 2.7zM115.8 14l.8 .6-2.2 2.3z"/>
</g>
<path d="M136.2 93.3l.5 3.2h-1zM135.7 115.6h1l-.5 3.1zM95.1 190.2l3.1 .5-3.1 .5zM118.2 190.7l3.2-.5v1zM121.7 158.1l-1.8 2.6 2.6-1.9zM105.1 183.3l3.1 .5-3.1 .5zM118.2 183.8l3.2-.5v1zM50.8 46.9h1l-.5 3.1zM51.3 10l.5 3.2h-1zM81.1 50l.5 3.2h-1zM80.6 30.2h1l-.5 3.2zM65.8 46.9h1l-.5 3.1zM66.3 22.7l.5 3.2h-1zM172 61.9l3.2 .5-3.2 .5zM191.2 62.4l3.2-.5v1zM155.6 80.2h1l-.5 3.1zM156.1 103.3l.5 3.2h-1zM175.2 129.4l3.2-.5v1zM170.4 128.9l3.2 .5-3.2 .5zM230.1 131.7l3.2-.5v1zM263 131.2l3.1 .5-3.1 .5zM18.6 75.3l.5 3.2h-1zM18.1 115.6h1l-.5 3.1z" fill="#808080"/>
<g font-size="4.2">
<text x="228.6" y="205.7">STAINLESS STEEL</text>
<text x="273" y="205.8">B</text>
<text x="79.9" y="214.3">NOT FOR MANUFACTURING PURPOSES</text>
<text x="92.5" y="210">FOR INFORMATION ONLY</text>
<text x="259.6" y="213.9">16.58g</text>
</g>
<g font-size="3.5">
<text x="96" y="71.6">A</text>
<text x="96" y="128.2">A</text>
<text x="218.3" y="194.4">POLARIS GLUE IN 0.5&quot; LENS MOUNT</text>
<text x="225.4" y="197.9">WITH FOCUS ADJUSTMENT</text>
<text x="223.4" y="213.4">POLARIS-L05G</text>
</g>
<g font-size="2.8">
<text x="130.5" y="5">COUNTERBORED SLOTTED MOUNTING HOLE</text>
<text x="130.5" y="8.8">FOR USE WITH #8 [M4] SOCKET HEAD CAP SCREW</text>
<text x="130.5" y="12.6">AND FLAT WASHER (INCLUDED)</text>
<text x="107.2" y="53.8">C</text>
<text x="108.2" y="54.6">L</text>
<text x="107" y="68.2">C</text>
<text x="108" y="69">L</text>
<text x="120.3" y="67.3">OPTIC EDGE CONTACT POINTS</text>
<text x="120.3" y="70.1">ACCEPTS Ø0.50in [Ø12.7mm] OPTICS</text>
<text x="120.3" y="72.9">3 PLACES</text>
<text x="180.7" y="93.7">C</text>
<text x="181.7" y="94.6">L</text>
<text x="189.8" y="122.7">C</text>
<text x="190.9" y="123.5">L</text>
<text x="246.8" y="124.4">C</text>
<text x="247.9" y="125.2">L</text>
<text x="107.1" y="136.3">C</text>
<text x="108.1" y="137.1">L</text>
<text x="184" y="140.9">SECTION A-A</text>
<text x="174.5" y="184.8">DRAWING</text>
<text x="174.5" y="187.6">PROJECTION</text>
<text x="2.9" y="196.9">NOTE:</text>
<text x="187.9" y="193.2">NAME</text>
<text x="190.2" y="197.7">BD</text>
<text x="203.6" y="193.2">DATE</text>
<text x="2.9" y="199.7">1) RECOMMENDED DOWEL PIN FOR ALIGNMENT FEATURES IS A STANDARD DIN 7-M6 (ISO 2338) GROUND DOWEL PIN.</text>
<text x="2.9" y="202.6">2) FOR A Ø2mm X 5mm PIN, WE RECOMMEND A HOLE THAT IS Ø2.002mm TO Ø2.008mm IN DIAMETER X 0.185in±0.005 DEEP</text>
<text x="190.2" y="202.2">AK</text>
<text x="216.4" y="201.2">MATERIAL</text>
<text x="271.7" y="201.8">REV</text>
<text x="7.6" y="208.2">HOLE SHOULD HAVE A TOLERANCE OF ±0.003in.</text>
<text x="7.6" y="205.4">BE MADE INTO THE MATING SURFACE FOR THE MOUNT. THE SEPARATION OF THE HOLES IN RELATION TO THE MOUNTING</text>
<text x="216.7" y="209.7">ITEM #</text>
<text x="254.5" y="209.7">APPROX WEIGHT</text>
</g>
<g font-size="2.8" fill="#808080">
<text x="47.4" y="29">0.79in</text>
<text x="45.9" y="32.8">20.0mm</text>
<text x="62.4" y="35.9">0.54in</text>
<text x="60.9" y="39.7">13.7mm</text>
<text x="77.2" y="40.1">0.33in</text>
<text x="76.5" y="43.9">8.3mm</text>
<text x="196.2" y="62.9">0.31in</text>
<text x="196.2" y="70.5">OPTIC FACE CONTACT PLANE</text>
<text x="197.5" y="66.7">8.0mm</text>
<text x="153.8" y="87.3">0.39in</text>
<text x="146.4" y="94.8">TRANSMISSIVE</text>
<text x="150.7" y="91">10.0mm</text>
<text x="13.2" y="99.8">21.7mm</text>
<text x="14.8" y="96">0.85in</text>
<text x="149.9" y="101.6">APERTURE</text>
<text x="151.6" y="98.2">CLEAR</text>
<text x="132.4" y="105">0.50in</text>
<text x="130.9" y="108.8">12.7mm</text>
<text x="181" y="126.4">0.03in</text>
<text x="182.3" y="130.2">0.8mm</text>
<text x="244.2" y="130.6">0.71in</text>
<text x="181" y="134">GLUE PLANE POCKET</text>
<text x="242.7" y="134.4">18.0mm</text>
<text x="139.8" y="149.6">0.079in [ 2.01mm] 0.075in [1.91mm]</text>
<text x="136.6" y="153">ALIGNMENT PIN FEATURES</text>
<text x="136.6" y="156.4">2 PLACES</text>
<text x="136.6" y="159.7">(SEE NOTE (1) BELOW)</text>
<text x="122.5" y="182.7">0.20in</text>
<text x="103.9" y="189.7">0.39in</text>
<text x="121.8" y="186.5">5.0mm</text>
<text x="102.4" y="193.5">10.0mm</text>
</g>
<g font-size="2.5">
<text x="174.8" y="197.7">DRAWN</text>
<text x="199.2" y="197.7">09/MAY/2016</text>
<text x="173" y="202.2">APPROVAL</text>
<text x="199.2" y="202.2">09/MAY/2016</text>
</g>
<text font-size="2.1" x="178.5" y="206.8">COPYRIGHT © 2016 BY THORLABS</text>
<g font-size="2">
<text x="174.8" y="211">VALUES IN PARENTHESIS ARE CALCULATED</text>
<text x="175.5" y="213.5">AND MAY CONTAIN ROUNDOFF ERRORS</text>
</g>
</svg>
